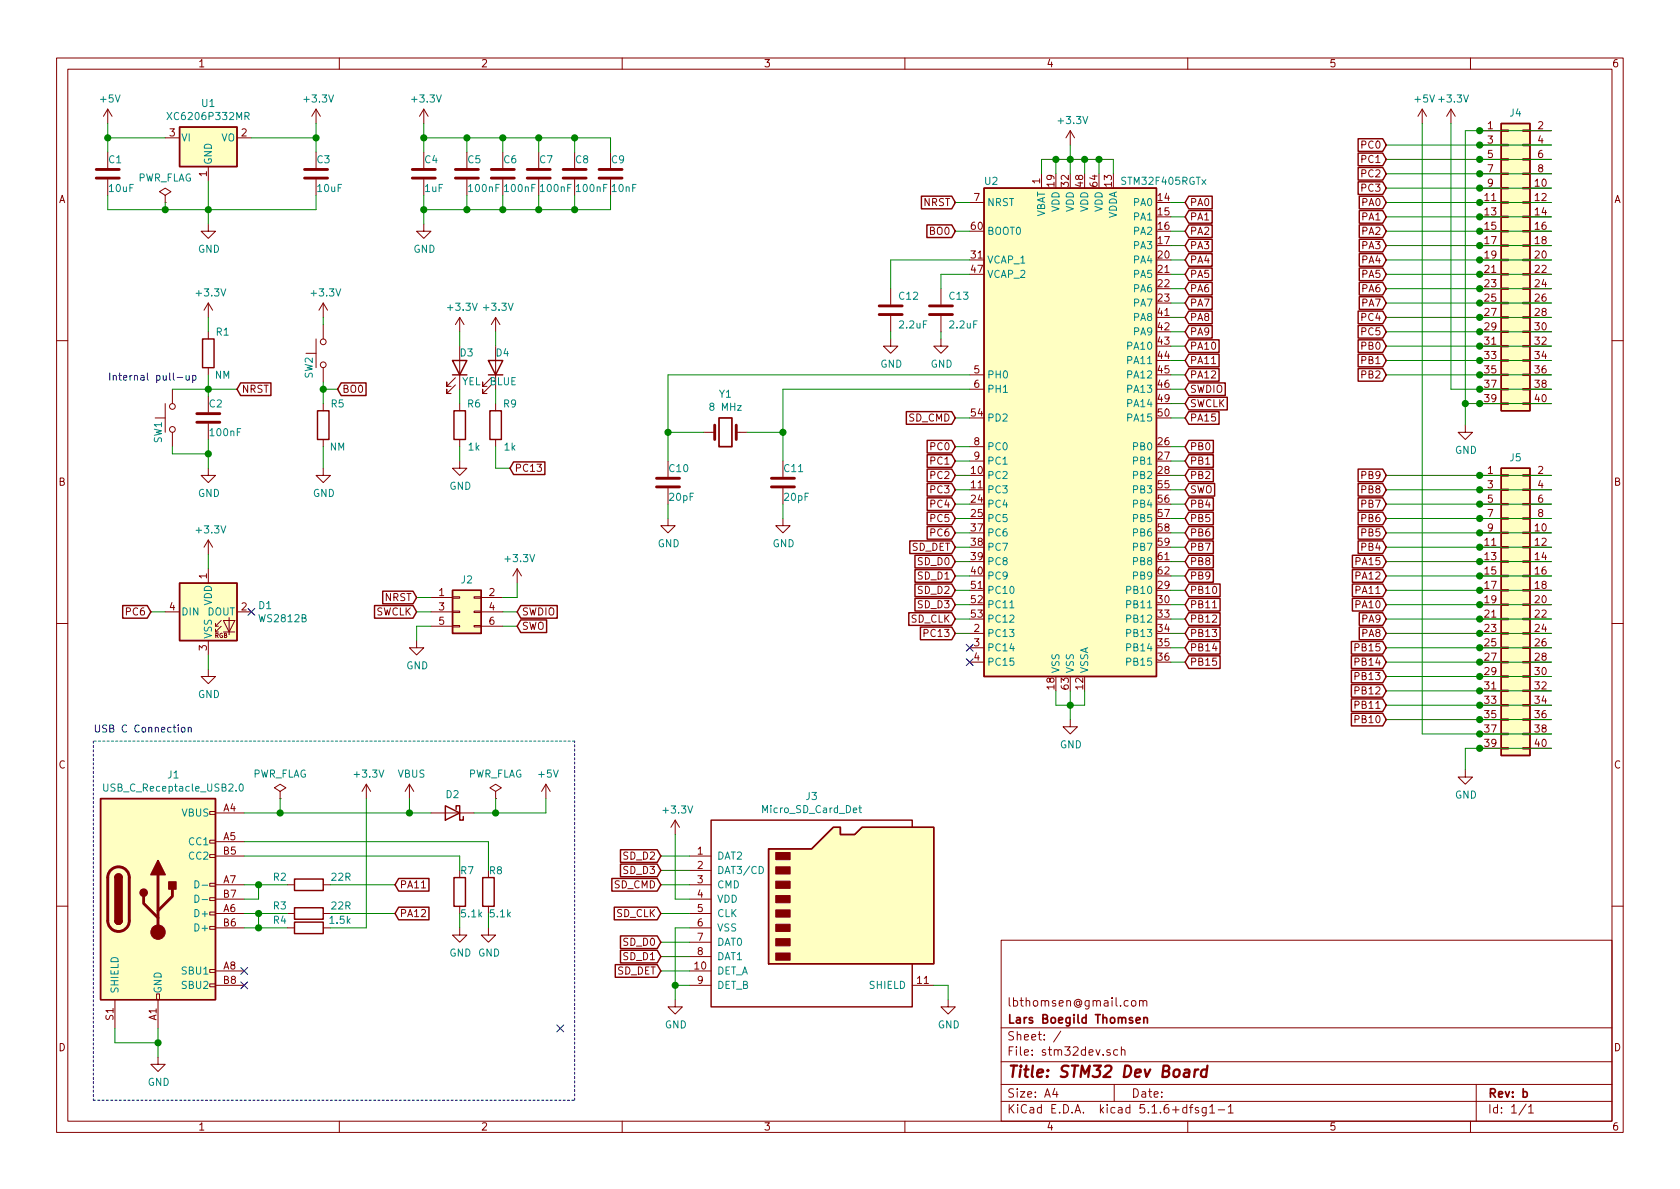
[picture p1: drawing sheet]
<svg xmlns="http://www.w3.org/2000/svg" width="297mm" height="210mm" viewBox="0 0 297 210" stroke-linecap="round" stroke-linejoin="round" font-family="sans-serif">
<g fill="none" stroke="#840000" stroke-width=".18">
<path d="M10 10.3h277v189.9h-277zM12 12.2h273v186.1h-273zM19 19.3l-.7 1.3M19 19.3v2.5M19 19.3l.8 1.3M55.9 19.3l-.8 1.3M55.9 19.3v2.5M55.9 19.3l.7 1.3M60 10.3v1.9M74.9 19.3v2.5M74.9 19.3l-.7 1.3M74.9 19.3l.8 1.3"/>
<path d="M110 10.3v1.9M160 10.3v1.9M210 10.3v1.9M251.5 19.3l-.8 1.3M251.5 19.3v2.5M251.5 19.3l.7 1.3M256.5 19.3l-.7 1.3M256.5 19.3v2.5M256.5 19.3l.8 1.3M260 10.3v1.9M19 26.9v2.8M19 31.7v2.8"/>
<path d="M29.2 34.5l1-.6-1-.6-1 .6 1 .6v1.3M29.2 35.8h.1M29.2 24.4h2.5M36.8 39.6v1.3h1.3l-1.3 1.3-1.2-1.3h1.2M36.8 29.5v2.5M41.9 24.4h2.5M55.9 26.9v2.8M55.9 31.7v2.8M74.9 39.6v1.3h1.3l-1.3 1.3-1.2-1.3h1.2M74.9 26.9v2.8M74.9 31.7v2.8M82.5 26.9v2.8"/>
<path d="M82.5 31.7v2.8M88.9 26.9v2.8M88.9 31.7v2.8M95.2 26.9v2.8M95.2 31.7v2.8M101.6 26.9v2.8M101.6 31.7v2.8M107.9 26.9v2.8M107.9 31.7v2.8M171.4 35.8h2.6M184.1 30.7v2.6M189.2 23.1l-.7 1.3"/>
<path d="M189.2 23.1v2.5M189.2 23.1l.8 1.3M261.6 35.8h3.8M261.6 23.1h3.8M261.6 33.3h3.8M261.6 38.3h3.8M261.6 25.6h3.8M261.6 28.2h3.8M261.6 30.7h3.8M265.4 38.2h1.3v.3h-1.3zM265.4 35.7h1.3v.2h-1.3zM265.4 33.1h1.3v.3h-1.3z"/>
<path d="M265.4 30.6h1.3v.3h-1.3zM265.4 28.1h1.3v.2h-1.3zM265.4 25.5h1.3v.3h-1.3zM265.4 23h1.3v.2h-1.3zM269.2 38.2h1.3v.3h-1.3zM269.2 35.7h1.3v.2h-1.3zM269.2 33.1h1.3v.3h-1.3zM269.2 30.6h1.3v.3h-1.3zM269.2 28.1h1.3v.2h-1.3zM269.2 25.5h1.3v.3h-1.3zM269.2 23h1.3v.2h-1.3zM270.5 35.8h3.8"/>
<path d="M270.5 23.1h3.8M270.5 33.3h3.8M270.5 38.3h3.8M270.5 25.6h3.8M270.5 28.2h3.8M270.5 30.7h3.8M36.8 53.6v2.5M36.8 58.7v1.2M36.8 53.6l-.7 1.3M36.8 53.6l.8 1.3M55.9 59.9v5.1M57.1 53.6v2.5"/>
<path d="M57.1 57.4v2.5M57.1 53.6l-.7 1.3M57.1 53.6l.8 1.3M81.3 56.1v2.6M81.3 56.1l-.8 1.3M81.3 56.1l.7 1.3M87.6 56.1l-.7 1.3M87.6 56.1v2.6M87.6 56.1l.8 1.3M157.5 59.9v1.3h1.2l-1.2 1.3-1.3-1.3h1.3M157.5 51v2.8M157.5 55.9v2.8"/>
<path d="M166.4 59.9v1.3h1.2l-1.2 1.3-1.3-1.3h1.3M166.4 51v2.8M166.4 55.9v2.8M261.6 40.9h3.8M261.6 43.4h3.8M261.6 46h3.8M261.6 48.5h3.8M261.6 51h3.8M261.6 53.6h3.8M261.6 56.1h3.8M261.6 58.7h3.8M265.4 50.9h1.3v.3h-1.3z"/>
<path d="M265.4 53.5h1.3v.2h-1.3zM265.4 56h1.3v.3h-1.3zM265.4 58.5h1.3v.3h-1.3zM265.4 48.4h1.3v.2h-1.3zM265.4 43.3h1.3v.3h-1.3zM265.4 40.8h1.3v.2h-1.3zM265.4 45.8h1.3v.3h-1.3zM269.2 50.9h1.3v.3h-1.3zM269.2 53.5h1.3v.2h-1.3zM269.2 56h1.3v.3h-1.3zM269.2 58.5h1.3v.3h-1.3zM269.2 48.4h1.3v.2h-1.3z"/>
<path d="M269.2 43.3h1.3v.3h-1.3zM269.2 40.8h1.3v.2h-1.3zM269.2 45.8h1.3v.3h-1.3zM270.5 40.9h3.8M270.5 43.4h3.8M270.5 46h3.8M270.5 48.5h3.8M270.5 51h3.8M270.5 53.6h3.8M270.5 56.1h3.8M270.5 58.7h3.8M10 60.2h2"/>
<path d="M27.4 73.9h1.8M29.2 71.4v5M30.5 68.8v2.6M30.5 76.4v2.6M36.8 65v1.3M36.8 70.1v2.8M36.8 74.9v2.8M54.1 62.5h1.8M57.1 65v2.6M57.1 71.4v1.2M57.1 77.7v1.3M80.5 68.1l-1.5 1.5v-.8v.8h.8"/>
<path d="M80.5 66.8l-1.5 1.5v-.7v.7h.8M81.3 61.2v7.6M81.3 71.4v1.2M81.3 77.7v1.3M86.9 68.1l-1.6 1.5v-.8v.8h.8M86.9 66.8l-1.6 1.5v-.7v.7h.8M87.6 61.2v7.6M87.6 71.4v1.2M87.6 77.7v1.3M124.5 76.4h1.9M130.2 76.4h1.9M171.4 79h2.6"/>
<path d="M171.4 66.3h2.6M171.4 68.8h2.6M214.2 64.3h.7M259.1 75.2v1.2h1.2l-1.2 1.3-1.3-1.3h1.3M261.6 66.3h3.8M261.6 68.8h3.8M261.6 61.2h3.8M261.6 63.7h3.8M261.6 71.4h3.8M265.4 61.1h1.3v.2h-1.3zM265.4 63.6h1.3v.3h-1.3zM265.4 66.2h1.3v.2h-1.3z"/>
<path d="M265.4 68.7h1.3v.3h-1.3zM265.4 71.2h1.3v.3h-1.3zM269.2 61.1h1.3v.2h-1.3zM269.2 63.6h1.3v.3h-1.3zM269.2 66.2h1.3v.2h-1.3zM269.2 68.7h1.3v.3h-1.3zM269.2 71.2h1.3v.3h-1.3zM270.5 66.3h3.8M270.5 68.8h3.8M270.5 61.2h3.8M270.5 63.7h3.8M270.5 71.4h3.8"/>
<path d="M285 60.2h2M36.8 82.8v1.3h1.3l-1.3 1.2-1.2-1.2h1.2M36.8 95.5l-.7 1.3M36.8 95.5v2.5M36.8 95.5l.8 1.3M57.1 82.8v1.3h1.3l-1.3 1.2-1.2-1.2h1.2M81.3 81.5v1.3h1.2l-1.2 1.3-1.3-1.3h1.3M118.1 91.7v1.3h1.3l-1.3 1.2-1.3-1.2h1.3M118.1 81.5v2.8M118.1 86.4v2.7M138.4 91.7v1.3h1.3l-1.3 1.2-1.2-1.2h1.2M138.4 81.5v2.8"/>
<path d="M138.4 86.4v2.7M171.4 81.5h2.6M261.6 84.1h3.8M261.6 94.2h3.8M261.6 96.8h3.8M261.6 99.3h3.8M261.6 86.6h3.8M261.6 89.1h3.8M261.6 91.7h3.8M265.4 99.2h1.3v.2h-1.3zM265.4 96.6h1.3v.3h-1.3zM265.4 94.1h1.3v.3h-1.3z"/>
<path d="M265.4 91.6h1.3v.2h-1.3zM265.4 89h1.3v.3h-1.3zM265.4 86.5h1.3v.2h-1.3zM265.4 83.9h1.3v.3h-1.3zM269.2 99.2h1.3v.2h-1.3zM269.2 96.6h1.3v.3h-1.3zM269.2 94.1h1.3v.3h-1.3zM269.2 91.6h1.3v.2h-1.3zM269.2 89h1.3v.3h-1.3zM269.2 86.5h1.3v.2h-1.3zM269.2 83.9h1.3v.3h-1.3zM270.5 84.1h3.8"/>
<path d="M270.5 94.2h3.8M270.5 96.8h3.8M270.5 99.3h3.8M270.5 86.6h3.8M270.5 89.1h3.8M270.5 91.7h3.8M10 110.3h2M29.2 108.2h2.5M36.8 118.4v1.2h1.3l-1.3 1.3-1.2-1.3h1.2M36.8 100.6v2.5M36.8 113.3v2.5M38.1 110.7h.5"/>
<path d="M39.1 110.7l-1 1.1v-.6M39.1 109.7l-1 1v-.5M39.5 109.7h2l-1 2.1zM39.5 111.8h2M40.5 109.2v3.1M41.9 108.2h2.5M73.7 113.3v1.2h1.2l-1.2 1.3-1.3-1.3h1.3M76.2 110.7h3.8M76.2 108.2h3.8M76.2 105.7h3.8M80 110.6h1.3v.3h-1.3zM80 105.5h1.3v.3h-1.3z"/>
<path d="M80 108.1h1.3v.2h-1.3zM83.8 110.6h1.3v.3h-1.3zM83.8 105.5h1.3v.3h-1.3zM83.8 108.1h1.3v.2h-1.3zM85.1 110.7h3.8M85.1 108.2h3.8M85.1 105.7h3.8M91.4 100.6l-.7 1.2M91.4 100.6v2.5M91.4 100.6l.8 1.2M171.4 112h2.6M171.4 114.5h2.6"/>
<path d="M171.4 117.1h2.6M214.4 107.5h.7M261.6 112h3.8M261.6 114.5h3.8M261.6 117.1h3.8M261.6 101.8h3.8M261.6 104.4h3.8M261.6 106.9h3.8M261.6 109.5h3.8M261.6 119.6h3.8M265.4 111.9h1.3v.2h-1.3zM265.4 114.4h1.3v.3h-1.3z"/>
<path d="M265.4 117h1.3v.2h-1.3zM265.4 119.5h1.3v.3h-1.3zM265.4 109.3h1.3v.3h-1.3zM265.4 104.3h1.3v.2h-1.3zM265.4 101.7h1.3v.3h-1.3zM265.4 106.8h1.3v.3h-1.3zM269.2 111.9h1.3v.2h-1.3zM269.2 114.4h1.3v.3h-1.3zM269.2 117h1.3v.2h-1.3zM269.2 119.5h1.3v.3h-1.3zM269.2 109.3h1.3v.3h-1.3zM269.2 104.3h1.3v.2h-1.3z"/>
<path d="M269.2 101.7h1.3v.3h-1.3zM269.2 106.8h1.3v.3h-1.3zM270.5 112h3.8M270.5 114.5h3.8M270.5 117.1h3.8M270.5 101.8h3.8M270.5 104.4h3.8M270.5 106.9h3.8M270.5 109.5h3.8M270.5 119.6h3.8M285 110.3h2M49.5 139.9l1-.6-1-.6-1 .6 1 .6v1.3"/>
<path d="M64.8 138.7l-.8 1.2M64.8 138.7v2.5M64.8 138.7l.7 1.2M72.4 138.7l-.8 1.2M72.4 138.7v2.5M72.4 138.7l.8 1.2M87.6 139.9l1-.6-1-.6-1 .6 1 .6v1.3M96.5 138.7l-.7 1.2M96.5 138.7v2.5M96.5 138.7l.8 1.2M189.2 127.2v1.3h1.3l-1.3 1.3-1.2-1.3h1.2M259.1 136.1v1.3h1.2l-1.2 1.3-1.3-1.3h1.3"/>
<path d="M261.6 122.2h3.8M261.6 124.7h3.8M261.6 127.2h3.8M261.6 129.8h3.8M261.6 132.3h3.8M265.4 122h1.3v.3h-1.3zM265.4 124.6h1.3v.2h-1.3zM265.4 127.1h1.3v.3h-1.3zM265.4 129.7h1.3v.2h-1.3zM265.4 132.2h1.3v.3h-1.3zM269.2 122h1.3v.3h-1.3zM269.2 124.6h1.3v.2h-1.3z"/>
<path d="M269.2 127.1h1.3v.3h-1.3zM269.2 129.7h1.3v.2h-1.3zM269.2 132.2h1.3v.3h-1.3zM270.5 122.2h3.8M270.5 124.7h3.8M270.5 127.2h3.8M270.5 129.8h3.8M270.5 132.3h3.8M37.1 158.7h1v.6h-1zM37.1 156.2h1v.5h-1zM37.1 151.1h1v.5h-1zM37.1 148.6h1v.5h-1z"/>
<path d="M37.1 143.5h1v.5h-1zM38.1 143.8h5.1M38.1 148.8h5.1M38.1 156.5h5.1M38.1 151.4h5.1M38.1 159h5.1M49.5 141.2h.1M50.8 156.5h1.3M57.1 156.5h1.3M74.5 157h.7M76.2 143.8h7.6M87.6 141.2h.1"/>
<path d="M119.4 145l-.8 1.3M119.4 145v2.6M119.4 145l.7 1.3M121.9 156.5h3.8M121.9 151.4h3.8M121.9 159h3.8M121.9 153.9h3.8M10 160.2h2M20.3 176.8v5.1M27.7 175.8h.5v1h-.5zM27.9 176.8v5.1M37.1 174h1v.5h-1z"/>
<path d="M37.1 171.4h1v.6h-1zM37.1 163.8h1v.5h-1zM37.1 161.3h1v.5h-1zM38.1 161.5h5.1M38.1 171.7h5.1M38.1 164.1h5.1M38.1 174.2h5.1M50.8 161.5h1.3M50.8 164.1h1.3M57.1 161.5h1.3M57.1 164.1h1.3M81.3 164.1v1.2h1.2l-1.2 1.3-1.3-1.3h1.3"/>
<path d="M81.3 160.3v1.2M86.4 164.1v1.2h1.2l-1.2 1.3-1.3-1.3h1.3M86.4 160.3v1.2M119.4 176.8v1.2h1.2l-1.2 1.3-1.3-1.3h1.3M121.9 161.5h3.8M121.9 171.7h3.8M121.9 164.1h3.8M121.9 174.2h3.8M121.9 166.6h3.8M121.9 169.2h3.8M161.3 174.2h3.8M167.6 176.8v1.2h1.3l-1.3 1.3-1.2-1.3h1.2"/>
<path d="M177 166.3h108v32h-108zM200.2 177l.4-.1 .2 .3v.4l-.2 .3-.4-.1-.1-.2zM201.5 177.1l.2-.2 .4 .1v.9M201.5 176.9v1M202.1 177.1a.36 .36 0 0 1 .3-.2 .36 .36 0 0 1 .4 .2v.8M285 160.2h2M27.9 186.9v1.3h1.3l-1.3 1.3-1.2-1.3h1.2M60 198.3v1.9M110 198.3v1.9M160 198.3v1.9M177 194.8h108M177 191.8h108"/>
<path d="M177 187.8h108M177 181.8h108M186.5 192.5l-.4 1h1M186.8 193v1M187.6 182.3l-1.3 2M196.3 185.7a.37 .37 0 0 0-.6 .1l.1 .2 .5 .2v.1l-.2 .3-.4-.1M197 191.8v3M197.6 185.7l-.4-.1-.3 .3 .1 .6 .2 .1 .4-.1M198.3 185.7a.37 .37 0 0 1 .6 .1v.8M198.3 185.1v1.5M210 198.3v1.9M210.3 195.8h.6"/>
<path d="M210.9 195.3l-.4 .2v1.3M211.9 195.9l-.4-.1-.2 .2 .1 .3 .5 .1v.3h-.6M213.3 195.8v1.2l-.3 .3h-.4M213.3 195.9l-.5-.1-.3 .3 .1 .6 .2 .1 .5-.1M213.9 195.8l.4-.5v1.5M213.9 196.8h.9M215.4 196.3h1.1M217.2 195.8l.4-.5v1.5M217.2 196.8h.8M260 198.3v1.9M261 191.8v6.5M269.8 195.2l-1.2 2"/>
<path d="M270.3 195.8l.4-.5v1.5M270.3 196.8h.8"/>
<circle cx="30.5" cy="71.9" r=".51"/>
<circle cx="30.5" cy="75.9" r=".51"/>
<circle cx="57.2" cy="64.5" r=".51"/>
<circle cx="57.2" cy="60.4" r=".51"/>
</g>
<path d="M211.3 189.1l-.2 1.3M211.9 189.1a.55 .55 0 0 0-.6 .4M213.4 189.2a.68 .68 0 0 0-1 .3v.8l.3 .1 .6-.1M213.5 188.4l-.3 2" fill="none" stroke="#840000" stroke-width=".41"/>
<path d="M127.1 73.9h2.3v5.1h-2.3zM202.2 179.9v1M200.9 180.4l.7-.1-.1-.3-.4-.1-.2 .2 .1 .7h.5M202.2 180.1l.3-.2 .3 .1 .1 .9" fill="none" stroke="#840000" stroke-width=".3"/>
<g fill="none" stroke="#840000" stroke-width=".25">
<path d="M31.7 22.5h10.2v7h-10.2zM162.9 34.7h5.4l.6 1.1-.6 1.1h-5.4zM163.9 39.8h4.4l.6 1.1-.6 1.1h-4.4zM174 33.3h30.5v86.3h-30.5zM210.2 34.7h4.1v2.2h-4.1l-.7-1.1zM210.2 37.2h4.1v2.3h-4.1l-.7-1.2zM210.2 39.8h4.1v2.2h-4.1l-.7-1.1zM240.1 32.2h4.4l.6 1.1-.6 1.1h-4.4zM240.1 24.5h4.4l.6 1.1-.6 1.2h-4.4zM240.1 29.6h4.4l.6 1.1-.6 1.1h-4.4zM240.1 27.1h4.4l.6 1.1-.6 1.1h-4.4zM240.3 39.8h4.2l.6 1.1-.6 1.1h-4.2z"/>
<path d="M240.3 37.2h4.2l.6 1.1-.6 1.2h-4.2zM240.3 34.7h4.2l.6 1.1-.6 1.1h-4.2zM265.4 21.8h5.1v50.8h-5.1zM35.8 59.9h2v5.1h-2zM210.2 44.9h4.1v2.2h-4.1l-.7-1.1zM210.2 47.4h4.1v2.2h-4.1l-.7-1.1zM210.2 49.9h4.1v2.3h-4.1l-.7-1.2zM210.2 52.5h4.1v2.2h-4.1l-.7-1.1zM210.2 42.3h4.1v2.2h-4.1l-.7-1.1zM210.2 55h4.1v2.2h-4.1l-.7-1.1zM210.2 57.6h4.1v2.2h-4.1l-.7-1.1zM240.1 57.6h4.4l.6 1.1-.6 1.1h-4.4z"/>
<path d="M240.1 55h4.4l.6 1.1-.6 1.1h-4.4zM240.3 52.5h4.2l.6 1.1-.6 1.1h-4.2zM240.3 47.4h4.2l.6 1.1-.6 1.1h-4.2zM240.3 44.9h4.2l.6 1.1-.6 1.1h-4.2zM240.3 42.3h4.2l.6 1.1-.6 1.1h-4.2zM240.3 49.9h4.2l.6 1.1-.6 1.2h-4.2zM42.5 67.7h5.4v2.2h-5.4l-.6-1.1zM56.1 72.6h2.1v5.1h-2.1zM60.3 67.7h4.4v2.2h-4.4l-.6-1.1zM80 63.7h2.5l-1.2 2.6zM80 66.3h2.5M80.3 72.6h2v5.1h-2z"/>
<path d="M86.4 63.7h2.5l-1.3 2.6zM86.6 72.6h2v5.1h-2zM160.2 72.8h8.1l.6 1.1-.6 1.1h-8.1zM163.9 77.9h4.4l.6 1.1-.6 1.1h-4.4zM210.2 72.8h5.3v2.2h-5.3l-.7-1.1zM210.2 67.7h6.4v2.2h-6.4l-.7-1.1zM210.2 77.9h4.3v2.2h-4.3l-.7-1.1zM210.2 65.2h5.3v2.2h-5.3l-.7-1.1zM210.2 62.6h5.3v2.3h-5.3l-.7-1.2zM210.2 60.1h5.3v2.2h-5.3l-.7-1.1zM210.2 70.3h6.8v2.2h-6.8l-.7-1.1zM240.1 60.1h4.4l.6 1.1-.6 1.1h-4.4z"/>
<path d="M240.1 65.2h4.4l.6 1.1-.6 1.1h-4.4zM240.1 62.6h4.4l.6 1.1-.6 1.2h-4.4zM90.8 81.7h5.5v2.2h-5.5l-.6-1.1zM160.9 95.7h7.4l.6 1.1-.6 1.1h-7.4zM161.8 98.2h6.5l.6 1.1-.6 1.1h-6.5zM163.9 83h4.4l.6 1.1-.6 1.1h-4.4zM163.9 85.5h4.4l.6 1.1-.6 1.1h-4.4zM163.9 93.1h4.4l.6 1.1-.6 1.1h-4.4zM163.9 90.6h4.4l.6 1.1-.6 1.1h-4.4zM163.9 88h4.4l.6 1.1-.6 1.2h-4.4zM163.9 80.4h4.4l.6 1.1-.6 1.1h-4.4zM210.2 98.2h4.3v2.2h-4.3l-.7-1.1z"/>
<path d="M210.2 83h4.3v2.2h-4.3l-.7-1.1zM210.2 80.4h4.3v2.2h-4.3l-.7-1.1zM210.2 93.1h4.3v2.2h-4.3l-.7-1.1zM210.2 95.7h4.3v2.2h-4.3l-.7-1.1zM210.2 90.6h4.3v2.2h-4.3l-.7-1.1zM210.2 85.5h4.6v2.2h-4.6l-.7-1.1zM210.2 88h4.3v2.3h-4.3l-.7-1.2zM239.1 98.2h5.4l.6 1.1-.6 1.1h-5.4zM240.1 83h4.4l.6 1.1-.6 1.1h-4.4zM240.1 85.5h4.4l.6 1.1-.6 1.1h-4.4zM240.1 88h4.4l.6 1.1-.6 1.2h-4.4zM240.1 90.6h4.4l.6 1.1-.6 1.1h-4.4z"/>
<path d="M240.1 93.1h4.4l.6 1.1-.6 1.1h-4.4zM240.1 95.7h4.4l.6 1.1-.6 1.1h-4.4zM265.4 82.8h5.1v50.8h-5.1zM21.7 107.1h4.3l.7 1.1-.7 1.1h-4.3zM31.7 103.1h10.2v10.2h-10.2zM66.2 107.1h6.8l.7 1.1-.7 1.1h-6.8zM67.7 104.5h5.3l.7 1.2-.7 1.1h-5.3zM80 104.4h5.1v7.6h-5.1zM92.1 109.6h4.5v2.3h-4.5l-.7-1.2zM92.1 107.1h6.4v2.2h-6.4l-.7-1.1zM160.7 108.4h7.6l.6 1.1-.6 1.1h-7.6zM161.8 105.8h6.5l.6 1.1-.6 1.1h-6.5z"/>
<path d="M161.8 100.7h6.5l.6 1.1-.6 1.2h-6.5zM161.8 103.3h6.5l.6 1.1-.6 1.1h-6.5zM162.7 110.9h5.6l.6 1.1-.6 1.1h-5.6zM210.2 103.3h5.5v2.2h-5.5l-.7-1.1zM210.2 100.7h4.3v2.3h-4.3l-.7-1.2zM210.2 108.4h5.5v2.2h-5.5l-.7-1.1zM210.2 110.9h5.5v2.2h-5.5l-.7-1.1zM210.2 116h5.5v2.2h-5.5l-.7-1.1zM210.2 113.4h5.5v2.3h-5.5l-.7-1.2zM210.2 105.8h5.5v2.2h-5.5l-.7-1.1zM238.9 118.5h5.6l.6 1.1-.6 1.1h-5.6zM238.9 116h5.6l.6 1.1-.6 1.1h-5.6z"/>
<path d="M238.9 113.4h5.6l.6 1.1-.6 1.2h-5.6zM239.1 100.7h5.4l.6 1.1-.6 1.2h-5.4zM239.1 103.3h5.4l.6 1.1-.6 1.1h-5.4zM239.1 105.8h5.4l.6 1.1-.6 1.1h-5.4zM240.3 108.4h4.2l.6 1.1-.6 1.1h-4.2zM240.3 110.9h4.2l.6 1.1-.6 1.1h-4.2zM238.9 123.6h5.6l.6 1.1-.6 1.1h-5.6zM238.9 121.1h5.6l.6 1.1-.6 1.1h-5.6zM238.9 126.1h5.6l.6 1.1-.6 1.2h-5.6zM17.8 141.2h20.3v35.6h-20.3zM20.3 155.2a.63 .63 0 0 1 .7-.6 .63 .63 0 0 1 .6 .6M52.1 155.4h5v2.1h-5z"/>
<path d="M70.5 155.3h5.3v2.3h-5.3l-.7-1.1zM78.7 142.5l2.6 1.3-2.6 1.2zM80.3 155.2h2v5.1h-2zM80.6 143.1v-.6h.7v2.5h.6v-.6M85.3 155.2h2.1v5.1h-2.1zM108.2 155.3h8l.6 1.2-.6 1.1h-8zM109.7 150.3h6.5l.6 1.1-.6 1.1h-6.5zM109.7 152.8h6.5l.6 1.1-.6 1.1h-6.5zM135.9 150.1h7.6l3.8-3.8h1.3v1.3h2.5l1.3-1.3h12.7v24.1h-29.2zM161.3 146.3v-1.3h-35.6v33h35.6v-7.6M20.3 162.8a.63 .63 0 0 0 .7 .6 .63 .63 0 0 0 .6-.6M52.1 163.1h5v2h-5z"/>
<path d="M52.1 160.5h5v2.1h-5zM70.5 160.4h5.3v2.3h-5.3l-.7-1.2zM108.6 160.4h7.6l.6 1.1-.6 1.2h-7.6zM108.8 170.6h7.4l.6 1.1-.6 1.1h-7.4zM109.7 165.5h6.5l.6 1.1-.6 1.1h-6.5zM109.7 168h6.5l.6 1.2-.6 1.1h-6.5z"/>
</g>
<g fill="#ffffc2" stroke="#ffffc2" stroke-width=".18">
<path d="M17.8 141.2h20.3v35.6h-20.3z"/>
<path d="M174 33.3h30.5v86.3h-30.5z"/>
<path d="M31.7 22.5h10.2v7h-10.2z"/>
<path d="M31.7 103.1h10.2v10.2h-10.2z"/>
<path d="M80 104.4h5.1v7.6h-5.1z"/>
<path d="M265.4 82.8h5.1v50.8h-5.1z"/>
<path d="M265.4 21.8h5.1v50.8h-5.1z"/>
<path d="M135.9 150.1h7.6l3.8-3.8h1.3v1.3h2.5l1.3-1.3h12.7v24.1h-29.2z"/>
</g>
<g fill="none" stroke="#840000" stroke-width=".51">
<path d="M17 31.5h4.1M17 30h4.1M53.8 31.5h4.1M53.8 30h4.1M72.9 31.5h4.1M72.9 30h4.1M80.5 31.5h4.1M80.5 30h4.1M86.9 31.5h4M86.9 30h4M93.2 31.5h4.1M93.2 30h4.1"/>
<path d="M99.6 31.5h4M99.6 30h4M105.9 31.5h4.1M105.9 30h4.1M155.4 55.6h4.1M155.4 54.1h4.1M164.3 55.6h4.1M164.3 54.1h4.1M34.8 74.7h4.1M34.8 73.1h4.1M126.4 75.2v2.5M130.2 75.2v2.5"/>
<path d="M116.1 86.1h4M116.1 84.6h4M136.4 86.1h4.1M136.4 84.6h4.1M19.5 154a1.9 1.9 0 0 1 2.1-.6 1.9 1.9 0 0 1 1.3 1.8v7.6a1.9 1.9 0 0 1-1.9 1.9 1.9 1.9 0 0 1-2-1.9v-7.8l.2-.5zM25.4 158.5v1.3l2.5 2.5M27.9 154.7v10.1M30.5 157.2v1.3l-2.6 2.5"/>
</g>
<g fill="#840000" stroke="#840000" stroke-width=".25">
<path d="M20.3 162.8h1.3a.63 .63 0 0 1-.6 .6 .63 .63 0 0 1-.7-.6z"/>
<path d="M20.5 154.7a.63 .63 0 0 1 .7-.1 .63 .63 0 0 1 .4 .6h-1.3z"/>
<path d="M20.3 155.2h1.3v7.6h-1.3z"/>
<path d="M29.8 156h1.3v1.2h-1.3z"/>
<path d="M27.9 152.1l1.3 2.6h-2.5z"/>
<circle cx="25.4" cy="157.9" r=".63"/>
</g>
<g fill="#840000" stroke="#840000" stroke-width=".18">
<path d="M137.2 168.5h2.5v1.3h-2.5z"/>
<path d="M137.2 166h2.5v1.3h-2.5z"/>
<path d="M137.2 163.4h2.5v1.3h-2.5z"/>
<path d="M137.2 160.9h2.5v1.3h-2.5z"/>
<path d="M137.2 158.4h2.5v1.2h-2.5z"/>
<path d="M137.2 155.8h2.5v1.3h-2.5z"/>
<path d="M137.2 153.3h2.5v1.3h-2.5z"/>
<path d="M137.2 150.7h2.5v1.3h-2.5z"/>
<circle cx="27.9" cy="164.8" r="1.27"/>
</g>
<g fill="none" stroke="#008484" stroke-width=".18">
<path d="M29.5 19.9l.9 1.3M30.4 19.9l-.9 1.3M43.3 20.5l.7-.1v-.4l-.2-.1h-.5v1.3M43.6 20.5l.4 .7M178.6 107.5h.7M18.3 138.6v1.1l.3 .2 .3-.1 .2-.1v-1.1M42.4 138.8l.2-.2a.69 .69 0 0 1 .4 .7 .69 .69 0 0 1-.4 .6l-.3-.2v-.3zM34.5 155.7a.64 .64 0 0 1 .7 .7 .64 .64 0 0 1-.7 .6zM34.5 158.3a.64 .64 0 0 1 .7 .6 .64 .64 0 0 1-.7 .7zM35.7 156.5h1M35.7 159.1h1M134.2 153.2a.64 .64 0 0 1 .8 .6 .64 .64 0 0 1-.8 .7z"/>
<path d="M151.8 142.9h.5M152 142.4v1.1l.3 .2"/>
</g>
<path d="M16.5 131.1v63.5M101.6 131.1h-85.1M16.5 194.6h85.1M101.6 194.6v-63.5" fill="none" stroke="#0000c2" stroke-width=".18" stroke-dasharray=".4 .4"/>
<g fill="none" stroke="#008400" stroke-width=".18">
<path d="M19 34.5v2.6h36.9v-2.6M19 21.8v5.1M19 24.4h10.2M29.2 35.8v1.3M36.8 32v7.6M44.4 24.4h11.5M55.9 21.8v5.1M74.9 21.8v5.1M74.9 34.5v5.1M74.9 24.4h33v2.5M82.5 24.4v2.5M82.5 34.5v2.6"/>
<path d="M88.9 24.4v2.5M88.9 34.5v2.6M95.2 24.4v2.5M95.2 34.5v2.6M101.6 24.4v2.5M101.6 34.5v2.6M107.9 34.5v2.6h-33M168.9 35.8h2.5M184.1 30.7v-2.5h12.7v2.5M186.7 28.2v2.5M189.2 25.6v5.1M191.8 28.2v2.5"/>
<path d="M194.3 28.2v2.5M207 38.3h2.5M207 35.8h2.5M245.1 28.2h29.2M245.1 25.6h29.2M245.1 38.3h29.2M245.1 35.8h29.2M245.1 33.3h29.2M245.1 30.7h29.2M251.5 21.8v108h22.8M256.5 21.8v47h17.8M274.3 23.1h-15.2v52.1"/>
<path d="M36.8 56.1v2.6M57.1 56.1v1.3M81.3 58.7v2.5M87.6 58.7v2.5M157.5 58.7v1.2M166.4 58.7v1.2M168.9 40.9h2.5M171.4 48.5h-5v2.5M171.4 46h-13.9v5M207 56.1h2.5M207 58.7h2.5M207 53.6h2.5"/>
<path d="M207 51h2.5M207 48.5h2.5M207 46h2.5M207 43.4h2.5M207 40.9h2.5M245.1 56.1h29.2M245.1 58.7h29.2M245.1 53.6h29.2M245.1 51h29.2M245.1 48.5h29.2M245.1 46h29.2M245.1 43.4h29.2"/>
<path d="M245.1 40.9h29.2M30.5 68.8h11.4M30.5 79v1.3h6.3M36.8 66.3v3.8M36.8 77.7v5.1M57.1 68.8h2.6M57.1 67.6v3.8M57.1 79v3.8M81.3 68.8v2.6M81.3 79v2.5M87.6 68.8v2.6M87.6 79v3.8h2.6"/>
<path d="M118.1 76.4h6.4M132.1 76.4h6.3M168.9 79h2.5M168.9 73.9h2.5M171.4 68.8h-33v12.7M171.4 66.3h-53.3v15.2M207 68.8h2.5M207 79h2.5M207 71.4h2.5M207 66.3h2.5M207 63.7h2.5M207 61.2h2.5"/>
<path d="M207 73.9h2.5M245.1 66.3h29.2M245.1 63.7h29.2M245.1 61.2h29.2M259.1 71.4h15.2M36.8 98v2.6M118.1 89.1v2.6M138.4 89.1v2.6M168.9 84.1h2.5M168.9 81.5h2.5M168.9 99.3h2.5M168.9 96.8h2.5"/>
<path d="M168.9 94.2h2.5M168.9 91.7h2.5M168.9 89.1h2.5M168.9 86.6h2.5M207 84.1h2.5M207 81.5h2.5M207 99.3h2.5M207 96.8h2.5M207 94.2h2.5M207 91.7h2.5M207 89.1h2.5M207 86.6h2.5"/>
<path d="M245.1 84.1h29.2M245.1 99.3h29.2M245.1 96.8h29.2M245.1 94.2h29.2M245.1 91.7h29.2M245.1 89.1h29.2M245.1 86.6h29.2M26.7 108.2h2.5M36.8 115.8v2.6M73.7 108.2h2.5M73.7 105.7h2.5M76.2 110.7h-2.5v2.6"/>
<path d="M88.9 108.2h2.5M88.9 110.7h2.5M91.4 103.1v2.6h-2.5M168.9 106.9h2.5M168.9 104.4h2.5M168.9 101.8h2.5M168.9 109.5h2.5M168.9 112h2.5M207 106.9h2.5M207 104.4h2.5M207 101.8h2.5M207 109.5h2.5"/>
<path d="M207 112h2.5M207 117.1h2.5M207 114.5h2.5M245.1 106.9h29.2M245.1 104.4h29.2M245.1 101.8h29.2M245.1 109.5h29.2M245.1 112h29.2M245.1 119.6h29.2M245.1 117.1h29.2M245.1 114.5h29.2M186.7 122.2v2.5h5.1v-2.5"/>
<path d="M189.2 122.2v5M245.1 124.7h29.2M245.1 127.2h29.2M245.1 122.2h29.2M274.3 132.3h-15.2v3.8M43.2 143.8h33M43.2 156.5h7.6M43.2 151.4h38.1v2.5M43.2 148.8h43.2v5.1M45.7 156.5v2.5h-2.5M49.5 141.2v2.6M58.4 156.5h11.4"/>
<path d="M64.8 141.2v22.9h-6.4M72.4 141.2v2.6M87.6 141.2v2.6M96.5 141.2v2.6h-12.7M116.8 156.5h5.1M116.8 151.4h5.1M116.8 153.9h5.1M119.4 147.6v11.4h2.5M43.2 164.1h7.6M43.2 161.5h7.6M45.7 161.5v2.6M58.4 161.5h11.4"/>
<path d="M81.3 161.5v2.6M86.4 161.5v2.6M116.8 161.5h5.1M116.8 171.7h5.1M116.8 169.2h5.1M116.8 166.6h5.1M119.4 174.2h2.5M121.9 164.1h-2.5v12.7M165.1 174.2h2.5v2.6M20.3 181.9v2.5h7.6M27.9 181.9v5"/>
</g>
<path d="M31.3 66.7h1M32.9 66.4l.1 .8h.3l.2-.1M33.5 66.4v.8M34.1 66.4h.3l.2 .2-.1 .6h-.4M34.1 66.4v1.3M32.1 128.7l.2-.1 .4 .1v.5l-.1 .2-.3 .1-.2-.2zM33.3 128.7l.2-.1 .3 .1v.8M33.3 128.6v.9" fill="none" stroke="#0000c2" stroke-width=".18"/>
<g fill="#008400" stroke="#008400" stroke-width=".25">
<circle cx="261.6" cy="101.8" r=".51"/>
<circle cx="45.7" cy="161.5" r=".51"/>
<circle cx="261.6" cy="104.4" r=".51"/>
<circle cx="261.6" cy="112" r=".51"/>
<circle cx="261.6" cy="106.9" r=".51"/>
<circle cx="19" cy="24.4" r=".51"/>
<circle cx="88.9" cy="24.4" r=".51"/>
<circle cx="261.6" cy="109.5" r=".51"/>
<circle cx="189.2" cy="28.2" r=".51"/>
<circle cx="261.6" cy="114.5" r=".51"/>
<circle cx="261.6" cy="99.3" r=".51"/>
<circle cx="82.6" cy="24.4" r=".51"/>
<circle cx="88.9" cy="37.1" r=".51"/>
<circle cx="261.6" cy="132.3" r=".51"/>
<circle cx="29.2" cy="37.1" r=".51"/>
<circle cx="101.6" cy="37.1" r=".51"/>
<circle cx="259.1" cy="71.4" r=".51"/>
<circle cx="189.2" cy="124.7" r=".51"/>
<circle cx="101.6" cy="24.4" r=".51"/>
<circle cx="74.9" cy="37.1" r=".51"/>
<circle cx="74.9" cy="24.4" r=".51"/>
<circle cx="194.3" cy="28.2" r=".51"/>
<circle cx="261.6" cy="117.1" r=".51"/>
<circle cx="261.6" cy="129.8" r=".51"/>
<circle cx="261.6" cy="127.2" r=".51"/>
<circle cx="45.7" cy="156.5" r=".51"/>
<circle cx="261.6" cy="124.7" r=".51"/>
<circle cx="261.6" cy="122.2" r=".51"/>
<circle cx="191.8" cy="28.2" r=".51"/>
<circle cx="261.6" cy="119.6" r=".51"/>
<circle cx="82.6" cy="37.1" r=".51"/>
<circle cx="87.6" cy="143.8" r=".51"/>
<circle cx="57.2" cy="68.8" r=".51"/>
<circle cx="261.6" cy="48.5" r=".51"/>
<circle cx="95.3" cy="24.4" r=".51"/>
<circle cx="49.5" cy="143.8" r=".51"/>
<circle cx="261.6" cy="43.4" r=".51"/>
<circle cx="261.6" cy="40.9" r=".51"/>
<circle cx="261.6" cy="38.3" r=".51"/>
<circle cx="261.6" cy="35.8" r=".51"/>
<circle cx="36.8" cy="37.1" r=".51"/>
<circle cx="261.6" cy="33.3" r=".51"/>
<circle cx="261.6" cy="46" r=".51"/>
<circle cx="261.6" cy="30.7" r=".51"/>
<circle cx="261.6" cy="28.2" r=".51"/>
<circle cx="261.6" cy="25.6" r=".51"/>
<circle cx="36.8" cy="68.8" r=".51"/>
<circle cx="261.6" cy="23.1" r=".51"/>
<circle cx="138.4" cy="76.4" r=".51"/>
<circle cx="36.8" cy="80.3" r=".51"/>
<circle cx="119.4" cy="174.2" r=".51"/>
<circle cx="118.1" cy="76.4" r=".51"/>
<circle cx="261.6" cy="53.6" r=".51"/>
<circle cx="261.6" cy="96.8" r=".51"/>
<circle cx="186.7" cy="28.2" r=".51"/>
<circle cx="261.6" cy="94.2" r=".51"/>
<circle cx="27.9" cy="184.4" r=".51"/>
<circle cx="261.6" cy="91.7" r=".51"/>
<circle cx="95.3" cy="37.1" r=".51"/>
<circle cx="261.6" cy="89.1" r=".51"/>
<circle cx="261.6" cy="86.6" r=".51"/>
<circle cx="261.6" cy="84.1" r=".51"/>
<circle cx="55.9" cy="24.4" r=".51"/>
<circle cx="261.6" cy="71.4" r=".51"/>
<circle cx="261.6" cy="68.8" r=".51"/>
<circle cx="72.4" cy="143.8" r=".51"/>
<circle cx="261.6" cy="66.3" r=".51"/>
<circle cx="261.6" cy="63.7" r=".51"/>
<circle cx="261.6" cy="61.2" r=".51"/>
<circle cx="261.6" cy="58.7" r=".51"/>
<circle cx="45.7" cy="164.1" r=".51"/>
<circle cx="261.6" cy="56.1" r=".51"/>
<circle cx="261.6" cy="51" r=".51"/>
</g>
<path d="M43.8 107.6l1.3 1.2M45.1 107.6l-1.3 1.2M170.8 113.9l1.3 1.3M170.8 116.5l1.3 1.2M172.1 113.9l-1.3 1.3M172.1 116.5l-1.3 1.2M42.6 173.6l1.2 1.2M42.6 171.1l1.2 1.2M43.8 173.6l-1.2 1.2M43.8 171.1l-1.2 1.2M98.5 181.2l1.2 1.3M99.7 181.2l-1.2 1.3" fill="none" stroke="#000084" stroke-width=".18"/>
<text font-size="2.8" fill="#840000" x="178" y="190.5">Title: STM32 Dev Board</text>
<g font-size="2.1" fill="#840000">
<text x="178" y="178">lbthomsen@gmail.com</text>
<text x="178" y="184">Sheet: /</text>
<text x="178" y="181">Lars Boegild Thomsen</text>
<text x="178" y="186.7">File: stm32dev.sch</text>
<text x="178" y="196.9">KiCad E.D.A. kicad 5.1.6+dfsg1-1</text>
<text x="178" y="194.1">Size: A4</text>
<text x="200" y="194.1">Date:</text>
<text x="263" y="194.1">Rev: b</text>
<text x="263" y="196.9">Id: 1/1</text>
</g>
<g font-size="1.8" fill="#840000">
<text x="35" y="11.9">1</text>
<text x="85" y="11.9">2</text>
<text x="135" y="11.9">3</text>
<text x="185" y="11.9">4</text>
<text x="235" y="11.9">5</text>
<text x="285" y="11.9">6</text>
<text x="263" y="22.9">1</text>
<text x="271.9" y="22.9">2</text>
<text x="30" y="24.1">3</text>
<text x="42.7" y="24.1">2</text>
<text x="240.9" y="26.3">PC0</text>
<text x="240.9" y="28.8">PC1</text>
<text x="263" y="25.4">3</text>
<text x="263" y="27.9">5</text>
<text x="271.9" y="25.4">4</text>
<text x="271.9" y="27.9">6</text>
<text x="10.4" y="35.9">A</text>
<text x="36.6" y="31.2" transform="rotate(-90 36.6 31.2)">1</text>
<text x="172.2" y="35.6">7</text>
<text x="183.9" y="32.5" transform="rotate(-90 183.9 32.5)">1</text>
<text x="186.4" y="33" transform="rotate(-90 186.4 33)">19</text>
<text x="189" y="33" transform="rotate(-90 189 33)">32</text>
<text x="191.5" y="33" transform="rotate(-90 191.5 33)">48</text>
<text x="194.1" y="33" transform="rotate(-90 194.1 33)">64</text>
<text x="196.6" y="33" transform="rotate(-90 196.6 33)">13</text>
<text x="204.8" y="35.6">14</text>
<text x="240.9" y="33.9">PC3</text>
<text x="240.9" y="31.4">PC2</text>
<text x="262.6" y="35.6">11</text>
<text x="263" y="30.5">7</text>
<text x="263" y="33">9</text>
<text x="271.4" y="33">10</text>
<text x="271.4" y="35.6">12</text>
<text x="271.9" y="30.5">8</text>
<text x="285.4" y="35.9">A</text>
<text x="163.3" y="36.4">NRST</text>
<text x="164.5" y="41.5">BO0</text>
<text x="171.8" y="40.6">60</text>
<text x="204.8" y="38.1">15</text>
<text x="204.8" y="40.6">16</text>
<text x="210.3" y="36.4">PA0</text>
<text x="210.3" y="39">PA1</text>
<text x="210.3" y="41.5">PA2</text>
<text x="240.9" y="41.5">PA2</text>
<text x="240.9" y="39">PA1</text>
<text x="240.9" y="36.4">PA0</text>
<text x="262.6" y="38.1">13</text>
<text x="262.6" y="40.6">15</text>
<text x="271.4" y="38.1">14</text>
<text x="271.4" y="40.6">16</text>
<text x="171.8" y="45.7">31</text>
<text x="204.8" y="43.2">17</text>
<text x="204.8" y="45.7">20</text>
<text x="210.3" y="46.6">PA4</text>
<text x="210.3" y="44.1">PA3</text>
<text x="240.9" y="46.6">PA4</text>
<text x="240.9" y="44.1">PA3</text>
<text x="262.6" y="43.2">17</text>
<text x="262.6" y="45.7">19</text>
<text x="271.4" y="43.2">18</text>
<text x="271.4" y="45.7">20</text>
<text x="171.8" y="48.3">47</text>
<text x="204.8" y="48.3">21</text>
<text x="204.8" y="50.8">22</text>
<text x="204.8" y="53.3">23</text>
<text x="210.3" y="49.1">PA5</text>
<text x="210.3" y="51.7">PA6</text>
<text x="240.9" y="49.1">PA5</text>
<text x="240.9" y="51.7">PA6</text>
<text x="262.6" y="48.3">21</text>
<text x="262.6" y="50.8">23</text>
<text x="262.6" y="53.3">25</text>
<text x="271.4" y="48.3">22</text>
<text x="271.4" y="50.8">24</text>
<text x="271.4" y="53.3">26</text>
<text x="204.8" y="55.9">41</text>
<text x="204.8" y="58.4">42</text>
<text x="210.3" y="54.2">PA7</text>
<text x="210.3" y="56.8">PA8</text>
<text x="210.3" y="59.3">PA9</text>
<text x="240.9" y="54.2">PA7</text>
<text x="240.9" y="59.3">PC5</text>
<text x="240.9" y="56.8">PC4</text>
<text x="262.6" y="55.9">27</text>
<text x="262.6" y="58.4">29</text>
<text x="271.4" y="55.9">28</text>
<text x="271.4" y="58.4">30</text>
<text x="204.8" y="61">43</text>
<text x="204.8" y="63.5">44</text>
<text x="210.3" y="64.4">PA11</text>
<text x="210.3" y="61.8">PA10</text>
<text x="240.9" y="61.8">PB0</text>
<text x="240.9" y="64.4">PB1</text>
<text x="262.6" y="61">31</text>
<text x="262.6" y="63.5">33</text>
<text x="271.4" y="61">32</text>
<text x="271.4" y="63.5">34</text>
<text x="42.7" y="69.5">NRST</text>
<text x="60.5" y="69.5">BO0</text>
<text x="172.2" y="66">5</text>
<text x="172.2" y="68.6">6</text>
<text x="204.8" y="66">45</text>
<text x="204.8" y="68.6">46</text>
<text x="204.8" y="71.1">49</text>
<text x="210.3" y="69.5">SWDIO</text>
<text x="210.3" y="66.9">PA12</text>
<text x="240.9" y="66.9">PB2</text>
<text x="262.6" y="66">35</text>
<text x="262.6" y="68.6">37</text>
<text x="262.6" y="71.1">39</text>
<text x="271.4" y="66">36</text>
<text x="271.4" y="68.6">38</text>
<text x="271.4" y="71.1">40</text>
<text x="160.7" y="74.5">SD_CMD</text>
<text x="171.8" y="73.7">54</text>
<text x="204.8" y="73.7">50</text>
<text x="210.3" y="74.5">PA15</text>
<text x="210.3" y="72">SWCLK</text>
<text x="91" y="83.4">PC13</text>
<text x="164.7" y="79.6">PC0</text>
<text x="164.7" y="82.2">PC1</text>
<text x="171.8" y="83.8">10</text>
<text x="172.2" y="78.7">8</text>
<text x="172.2" y="81.3">9</text>
<text x="204.8" y="78.7">26</text>
<text x="204.8" y="81.3">27</text>
<text x="204.8" y="83.8">28</text>
<text x="210.3" y="82.2">PB1</text>
<text x="210.3" y="79.6">PB0</text>
<text x="263" y="83.8">1</text>
<text x="271.9" y="83.8">2</text>
<text x="10.4" y="85.9">B</text>
<text x="164.7" y="84.7">PC2</text>
<text x="164.7" y="87.2">PC3</text>
<text x="164.7" y="89.8">PC4</text>
<text x="171.8" y="86.4">11</text>
<text x="171.8" y="88.9">24</text>
<text x="204.8" y="86.4">55</text>
<text x="204.8" y="88.9">56</text>
<text x="210.3" y="84.7">PB2</text>
<text x="210.3" y="87.2">SWO</text>
<text x="210.3" y="89.8">PB4</text>
<text x="240.9" y="84.7">PB9</text>
<text x="240.9" y="87.2">PB8</text>
<text x="240.9" y="89.8">PB7</text>
<text x="263" y="86.4">3</text>
<text x="263" y="88.9">5</text>
<text x="271.9" y="86.4">4</text>
<text x="271.9" y="88.9">6</text>
<text x="285.4" y="85.9">B</text>
<text x="164.7" y="94.9">PC6</text>
<text x="164.7" y="92.3">PC5</text>
<text x="171.8" y="91.4">25</text>
<text x="171.8" y="94">37</text>
<text x="204.8" y="91.4">57</text>
<text x="204.8" y="94">58</text>
<text x="210.3" y="94.9">PB6</text>
<text x="210.3" y="92.3">PB5</text>
<text x="240.9" y="92.3">PB6</text>
<text x="240.9" y="94.9">PB5</text>
<text x="263" y="91.4">7</text>
<text x="263" y="94">9</text>
<text x="271.4" y="94">10</text>
<text x="271.9" y="91.4">8</text>
<text x="161.1" y="97.4">SD_DET</text>
<text x="162.4" y="99.9">SD_D0</text>
<text x="171.8" y="96.5">38</text>
<text x="171.8" y="99.1">39</text>
<text x="171.8" y="101.6">40</text>
<text x="204.8" y="96.5">59</text>
<text x="204.8" y="99.1">61</text>
<text x="204.8" y="101.6">62</text>
<text x="210.3" y="99.9">PB8</text>
<text x="210.3" y="97.4">PB7</text>
<text x="239.9" y="99.9">PA15</text>
<text x="240.9" y="97.4">PB4</text>
<text x="262.6" y="96.5">11</text>
<text x="262.6" y="99.1">13</text>
<text x="262.6" y="101.6">15</text>
<text x="271.4" y="96.5">12</text>
<text x="271.4" y="99.1">14</text>
<text x="271.4" y="101.6">16</text>
<text x="30" y="107.9">4</text>
<text x="36.6" y="102.3" transform="rotate(-90 36.6 102.3)">1</text>
<text x="42.7" y="107.9">2</text>
<text x="68" y="106.3">NRST</text>
<text x="77.6" y="105.4">1</text>
<text x="77.6" y="107.9">3</text>
<text x="86.5" y="105.4">2</text>
<text x="86.5" y="107.9">4</text>
<text x="162.4" y="107.6">SD_D3</text>
<text x="162.4" y="102.5">SD_D1</text>
<text x="162.4" y="105">SD_D2</text>
<text x="171.8" y="104.1">51</text>
<text x="171.8" y="106.7">52</text>
<text x="204.8" y="104.1">29</text>
<text x="204.8" y="106.7">30</text>
<text x="210.3" y="105">PB10</text>
<text x="210.3" y="102.5">PB9</text>
<text x="210.3" y="107.6">PB11</text>
<text x="239.9" y="102.5">PA12</text>
<text x="239.9" y="105">PA11</text>
<text x="239.9" y="107.6">PA10</text>
<text x="262.6" y="104.1">17</text>
<text x="262.6" y="106.7">19</text>
<text x="271.4" y="104.1">18</text>
<text x="271.4" y="106.7">20</text>
<text x="22.5" y="108.8">PC6</text>
<text x="66.4" y="108.8">SWCLK</text>
<text x="77.6" y="110.5">5</text>
<text x="86.5" y="110.5">6</text>
<text x="92.2" y="111.4">SWO</text>
<text x="92.2" y="108.8">SWDIO</text>
<text x="161" y="110.1">SD_CLK</text>
<text x="163.7" y="112.6">PC13</text>
<text x="171.8" y="109.2">53</text>
<text x="172.2" y="111.8">2</text>
<text x="204.8" y="109.2">33</text>
<text x="204.8" y="111.8">34</text>
<text x="210.3" y="110.1">PB12</text>
<text x="210.3" y="112.6">PB13</text>
<text x="240.9" y="110.1">PA9</text>
<text x="240.9" y="112.6">PA8</text>
<text x="262.6" y="109.2">21</text>
<text x="262.6" y="111.8">23</text>
<text x="271.4" y="109.2">22</text>
<text x="271.4" y="111.8">24</text>
<text x="36.6" y="115" transform="rotate(-90 36.6 115)">3</text>
<text x="172.2" y="114.3">3</text>
<text x="172.2" y="116.8">4</text>
<text x="204.8" y="114.3">35</text>
<text x="204.8" y="116.8">36</text>
<text x="210.3" y="117.7">PB15</text>
<text x="210.3" y="115.2">PB14</text>
<text x="239.9" y="117.7">PB14</text>
<text x="239.9" y="115.2">PB15</text>
<text x="262.6" y="114.3">25</text>
<text x="262.6" y="116.8">27</text>
<text x="262.6" y="119.4">29</text>
<text x="271.4" y="114.3">26</text>
<text x="271.4" y="116.8">28</text>
<text x="271.4" y="119.4">30</text>
<text x="186.4" y="121.9" transform="rotate(-90 186.4 121.9)">18</text>
<text x="189" y="121.9" transform="rotate(-90 189 121.9)">63</text>
<text x="191.5" y="121.9" transform="rotate(-90 191.5 121.9)">12</text>
<text x="239.9" y="125.3">PB11</text>
<text x="239.9" y="122.8">PB12</text>
<text x="239.9" y="120.3">PB13</text>
<text x="262.6" y="121.9">31</text>
<text x="262.6" y="124.5">33</text>
<text x="271.4" y="121.9">32</text>
<text x="271.4" y="124.5">34</text>
<text x="239.9" y="127.9">PB10</text>
<text x="262.6" y="127">35</text>
<text x="262.6" y="129.5">37</text>
<text x="271.4" y="127">36</text>
<text x="271.4" y="129.5">38</text>
<text x="10.4" y="135.9">C</text>
<text x="262.6" y="132.1">39</text>
<text x="271.4" y="132.1">40</text>
<text x="285.4" y="135.9">C</text>
<text x="39.5" y="143.5">A4</text>
<text x="39.5" y="148.6">A5</text>
<text x="39.5" y="151.1">B5</text>
<text x="110.4" y="152">SD_D2</text>
<text x="110.4" y="154.6">SD_D3</text>
<text x="123.3" y="151.1">1</text>
<text x="123.3" y="153.7">2</text>
<text x="39.5" y="161.3">A6</text>
<text x="39.5" y="156.2">A7</text>
<text x="39.5" y="158.7">B7</text>
<text x="70.6" y="157.1">PA11</text>
<text x="108.6" y="157.1">SD_CMD</text>
<text x="123.3" y="156.2">3</text>
<text x="123.3" y="158.7">4</text>
<text x="123.3" y="161.3">5</text>
<text x="39.5" y="163.8">B6</text>
<text x="70.6" y="162.2">PA12</text>
<text x="109" y="162.2">SD_CLK</text>
<text x="110.4" y="167.3">SD_D0</text>
<text x="123.3" y="163.8">6</text>
<text x="123.3" y="166.4">7</text>
<text x="39.5" y="171.4">A8</text>
<text x="39.5" y="174">B8</text>
<text x="109.1" y="172.3">SD_DET</text>
<text x="110.4" y="169.8">SD_D1</text>
<text x="122.9" y="171.4">10</text>
<text x="123.3" y="168.9">8</text>
<text x="123.3" y="174">9</text>
<text x="162.2" y="174">11</text>
<text x="10.4" y="185.9">D</text>
<text x="20.1" y="180.4" transform="rotate(-90 20.1 180.4)">S1</text>
<text x="27.7" y="180.4" transform="rotate(-90 27.7 180.4)">A1</text>
<text x="285.4" y="185.9">D</text>
<text x="35" y="199.9">1</text>
<text x="85" y="199.9">2</text>
<text x="135" y="199.9">3</text>
<text x="185" y="199.9">4</text>
<text x="235" y="199.9">5</text>
<text x="285" y="199.9">6</text>
</g>
<g font-size="1.8" fill="#008484">
<text x="17.8" y="18.1">+5V</text>
<text x="30.2" y="21.2">XC6206P332MR</text>
<text x="35.7" y="18.9">U1</text>
<text x="53.9" y="18.1">+3.3V</text>
<text x="73" y="18.1">+3.3V</text>
<text x="187.3" y="21.9">+3.3V</text>
<text x="250.2" y="18.1">+5V +3.3V</text>
<text x="267" y="20.6">J4</text>
<text x="19.3" y="28.9">C1</text>
<text x="32" y="25">VI</text>
<text x="37.5" y="29.2" transform="rotate(-90 37.5 29.2)">GND</text>
<text x="39.1" y="25">VO</text>
<text x="56.1" y="28.9">C3</text>
<text x="75.1" y="28.9">C4</text>
<text x="82.8" y="28.9">C5</text>
<text x="89.1" y="28.9">C6</text>
<text x="95.5" y="28.9">C7</text>
<text x="101.8" y="28.9">C8</text>
<text x="108.2" y="28.9">C9</text>
<text x="19.4" y="34">10uF</text>
<text x="24.3" y="32.1">PWR_FLAG</text>
<text x="56.2" y="34">10uF</text>
<text x="75.2" y="34">1uF</text>
<text x="83" y="34">100nF</text>
<text x="89.4" y="34">100nF</text>
<text x="95.7" y="34">100nF</text>
<text x="102.1" y="34">100nF</text>
<text x="108.3" y="34">10nF</text>
<text x="174.1" y="32.7">U2</text>
<text x="198.5" y="32.7">STM32F405RGTx</text>
<text x="174.5" y="41.5">BOOT0</text>
<text x="174.5" y="36.4">NRST</text>
<text x="184.8" y="38.6" transform="rotate(-90 184.8 38.6)">VBAT</text>
<text x="187.3" y="37.5" transform="rotate(-90 187.3 37.5)">VDD</text>
<text x="189.9" y="37.5" transform="rotate(-90 189.9 37.5)">VDD</text>
<text x="192.4" y="37.5" transform="rotate(-90 192.4 37.5)">VDD</text>
<text x="194.9" y="37.5" transform="rotate(-90 194.9 37.5)">VDD</text>
<text x="197.5" y="38.8" transform="rotate(-90 197.5 38.8)">VDDA</text>
<text x="200.5" y="36.4">PA0</text>
<text x="200.5" y="39">PA1</text>
<text x="200.5" y="41.5">PA2</text>
<text x="35" y="44.7">GND</text>
<text x="73.1" y="44.7">GND</text>
<text x="174.5" y="46.6">VCAP_1</text>
<text x="200.5" y="44.1">PA3</text>
<text x="200.5" y="46.6">PA4</text>
<text x="34.9" y="52.4">+3.3V</text>
<text x="55.2" y="52.4">+3.3V</text>
<text x="159" y="53">C12</text>
<text x="167.9" y="53">C13</text>
<text x="174.5" y="49.1">VCAP_2</text>
<text x="200.5" y="49.1">PA5</text>
<text x="200.5" y="51.7">PA6</text>
<text x="38.3" y="59.4">R1</text>
<text x="79.3" y="55">+3.3V</text>
<text x="85.7" y="55">+3.3V</text>
<text x="159.1" y="58.1">2.2uF</text>
<text x="168" y="58.1">2.2uF</text>
<text x="200.5" y="54.2">PA7</text>
<text x="200.5" y="56.8">PA8</text>
<text x="200.5" y="59.3">PA9</text>
<text x="81.4" y="63">D3</text>
<text x="87.7" y="63">D4</text>
<text x="155.7" y="65">GND</text>
<text x="164.5" y="65">GND</text>
<text x="199.5" y="61.8">PA10</text>
<text x="199.5" y="64.4">PA11</text>
<text x="38" y="67">NM</text>
<text x="55.3" y="66.9" transform="rotate(-90 55.3 66.9)">SW2</text>
<text x="81.7" y="68.1">YEL</text>
<text x="86.6" y="68.1">BLUE</text>
<text x="127.2" y="70.3">Y1</text>
<text x="174.5" y="66.9">PH0</text>
<text x="174.5" y="69.5">PH1</text>
<text x="199.5" y="66.9">PA12</text>
<text x="199.5" y="69.5">PA13</text>
<text x="37" y="72.1">C2</text>
<text x="37.3" y="77.1">100nF</text>
<text x="58.6" y="72.1">R5</text>
<text x="82.7" y="72.1">R6</text>
<text x="89.1" y="72.1">R9</text>
<text x="125.7" y="72.6">8 MHz</text>
<text x="174.5" y="74.5">PD2</text>
<text x="199.5" y="72">PA14</text>
<text x="199.5" y="74.5">PA15</text>
<text x="28.6" y="78.4" transform="rotate(-90 28.6 78.4)">SW1</text>
<text x="58.3" y="79.7">NM</text>
<text x="82.9" y="79.7">1k</text>
<text x="89.2" y="79.7">1k</text>
<text x="118.4" y="83.5">C10</text>
<text x="138.7" y="83.5">C11</text>
<text x="174.5" y="79.6">PC0</text>
<text x="174.5" y="82.2">PC1</text>
<text x="200.5" y="79.6">PB0</text>
<text x="200.5" y="82.2">PB1</text>
<text x="257.3" y="80.3">GND</text>
<text x="267" y="81.6">J5</text>
<text x="35" y="87.9">GND</text>
<text x="55.3" y="87.9">GND</text>
<text x="79.5" y="86.6">GND</text>
<text x="118.4" y="88.6">20pF</text>
<text x="138.8" y="88.6">20pF</text>
<text x="174.5" y="84.7">PC2</text>
<text x="174.5" y="87.2">PC3</text>
<text x="174.5" y="89.8">PC4</text>
<text x="200.5" y="84.7">PB2</text>
<text x="200.5" y="87.2">PB3</text>
<text x="200.5" y="89.8">PB4</text>
<text x="34.9" y="94.3">+3.3V</text>
<text x="174.5" y="92.3">PC5</text>
<text x="174.5" y="94.9">PC6</text>
<text x="200.5" y="92.3">PB5</text>
<text x="200.5" y="94.9">PB6</text>
<text x="89.5" y="99.4">+3.3V</text>
<text x="116.3" y="96.8">GND</text>
<text x="136.6" y="96.8">GND</text>
<text x="174.5" y="97.4">PC7</text>
<text x="174.5" y="99.9">PC8</text>
<text x="200.5" y="97.4">PB7</text>
<text x="200.5" y="99.9">PB8</text>
<text x="37.5" y="107.1" transform="rotate(-90 37.5 107.1)">VDD</text>
<text x="45.8" y="107.7">D1</text>
<text x="81.6" y="103.2">J2</text>
<text x="174.5" y="105">PC10</text>
<text x="174.5" y="107.6">PC11</text>
<text x="174.5" y="102.5">PC9</text>
<text x="199.5" y="105">PB10</text>
<text x="199.5" y="107.6">PB11</text>
<text x="200.5" y="102.5">PB9</text>
<text x="32" y="108.8">DIN</text>
<text x="36.7" y="108.8">DOUT</text>
<text x="37.5" y="113" transform="rotate(-90 37.5 113)">VSS</text>
<text x="46" y="110">WS2812B</text>
<text x="174.5" y="110.1">PC12</text>
<text x="174.5" y="112.6">PC13</text>
<text x="199.5" y="110.1">PB12</text>
<text x="199.5" y="112.6">PB13</text>
<text x="71.8" y="118.4">GND</text>
<text x="174.5" y="115.2">PC14</text>
<text x="174.5" y="117.7">PC15</text>
<text x="187.3" y="119.1" transform="rotate(-90 187.3 119.1)">VSS</text>
<text x="189.9" y="119.1" transform="rotate(-90 189.9 119.1)">VSS</text>
<text x="192.4" y="119.1" transform="rotate(-90 192.4 119.1)">VSSA</text>
<text x="199.5" y="115.2">PB14</text>
<text x="199.5" y="117.7">PB15</text>
<text x="35" y="123.4">GND</text>
<text x="29.7" y="137.7">J1</text>
<text x="44.6" y="137.5">PWR_FLAG</text>
<text x="62.8" y="137.5">+3.3V</text>
<text x="70.3" y="137.5">VBUS</text>
<text x="82.7" y="137.5">PWR_FLAG</text>
<text x="95.3" y="137.5">+5V</text>
<text x="187.4" y="132.3">GND</text>
<text x="18.9" y="140">USB_C_Receptacle_USB2.0</text>
<text x="78.9" y="141.1">D2</text>
<text x="117.4" y="143.9">+3.3V</text>
<text x="135" y="143.8">Micro_SD_Card_Det</text>
<text x="142.5" y="141.5">J3</text>
<text x="257.3" y="141.2">GND</text>
<text x="32.2" y="144.4">VBUS</text>
<text x="33.6" y="149.5">CC1</text>
<text x="33.6" y="152">CC2</text>
<text x="48.4" y="155.7">R2</text>
<text x="58.7" y="155.7">22R</text>
<text x="81.5" y="154.6">R7</text>
<text x="86.6" y="154.6">R8</text>
<text x="126.7" y="152">DAT2</text>
<text x="126.7" y="154.6">DAT3/CD</text>
<text x="48.4" y="160.8">R3</text>
<text x="58.7" y="160.8">22R</text>
<text x="126.7" y="157.1">CMD</text>
<text x="126.7" y="159.6">VDD</text>
<text x="34.8" y="162.2">D+</text>
<text x="34.8" y="164.7">D+</text>
<text x="48.4" y="163.4">R4</text>
<text x="58.4" y="163.4">1.5k</text>
<text x="81.7" y="162.2">5.1k</text>
<text x="86.7" y="162.2">5.1k</text>
<text x="126.7" y="162.2">CLK</text>
<text x="126.7" y="164.7">VSS</text>
<text x="126.7" y="167.3">DAT0</text>
<text x="32.4" y="172.3">SBU1</text>
<text x="79.5" y="169.2">GND GND</text>
<text x="126.7" y="172.3">DET_A</text>
<text x="126.7" y="169.8">DAT1</text>
<text x="21" y="175.8" transform="rotate(-90 21 175.8)">SHIELD</text>
<text x="28.6" y="175.8" transform="rotate(-90 28.6 175.8)">GND</text>
<text x="32.4" y="174.9">SBU2</text>
<text x="126.7" y="174.9">DET_B</text>
<text x="153.8" y="174.9">SHIELD</text>
<text x="117.6" y="181.9">GND</text>
<text x="165.8" y="181.9">GND</text>
<text x="26.1" y="192">GND</text>
</g>
<g font-size="1.8" fill="#0000c2">
<text x="19" y="67.3">Internal pull-up</text>
<text x="16.5" y="129.5">USB C Connection</text>
</g>
<text font-size="1.1" fill="#840000" x="37.9" y="112.8">RGB</text>
</svg>
